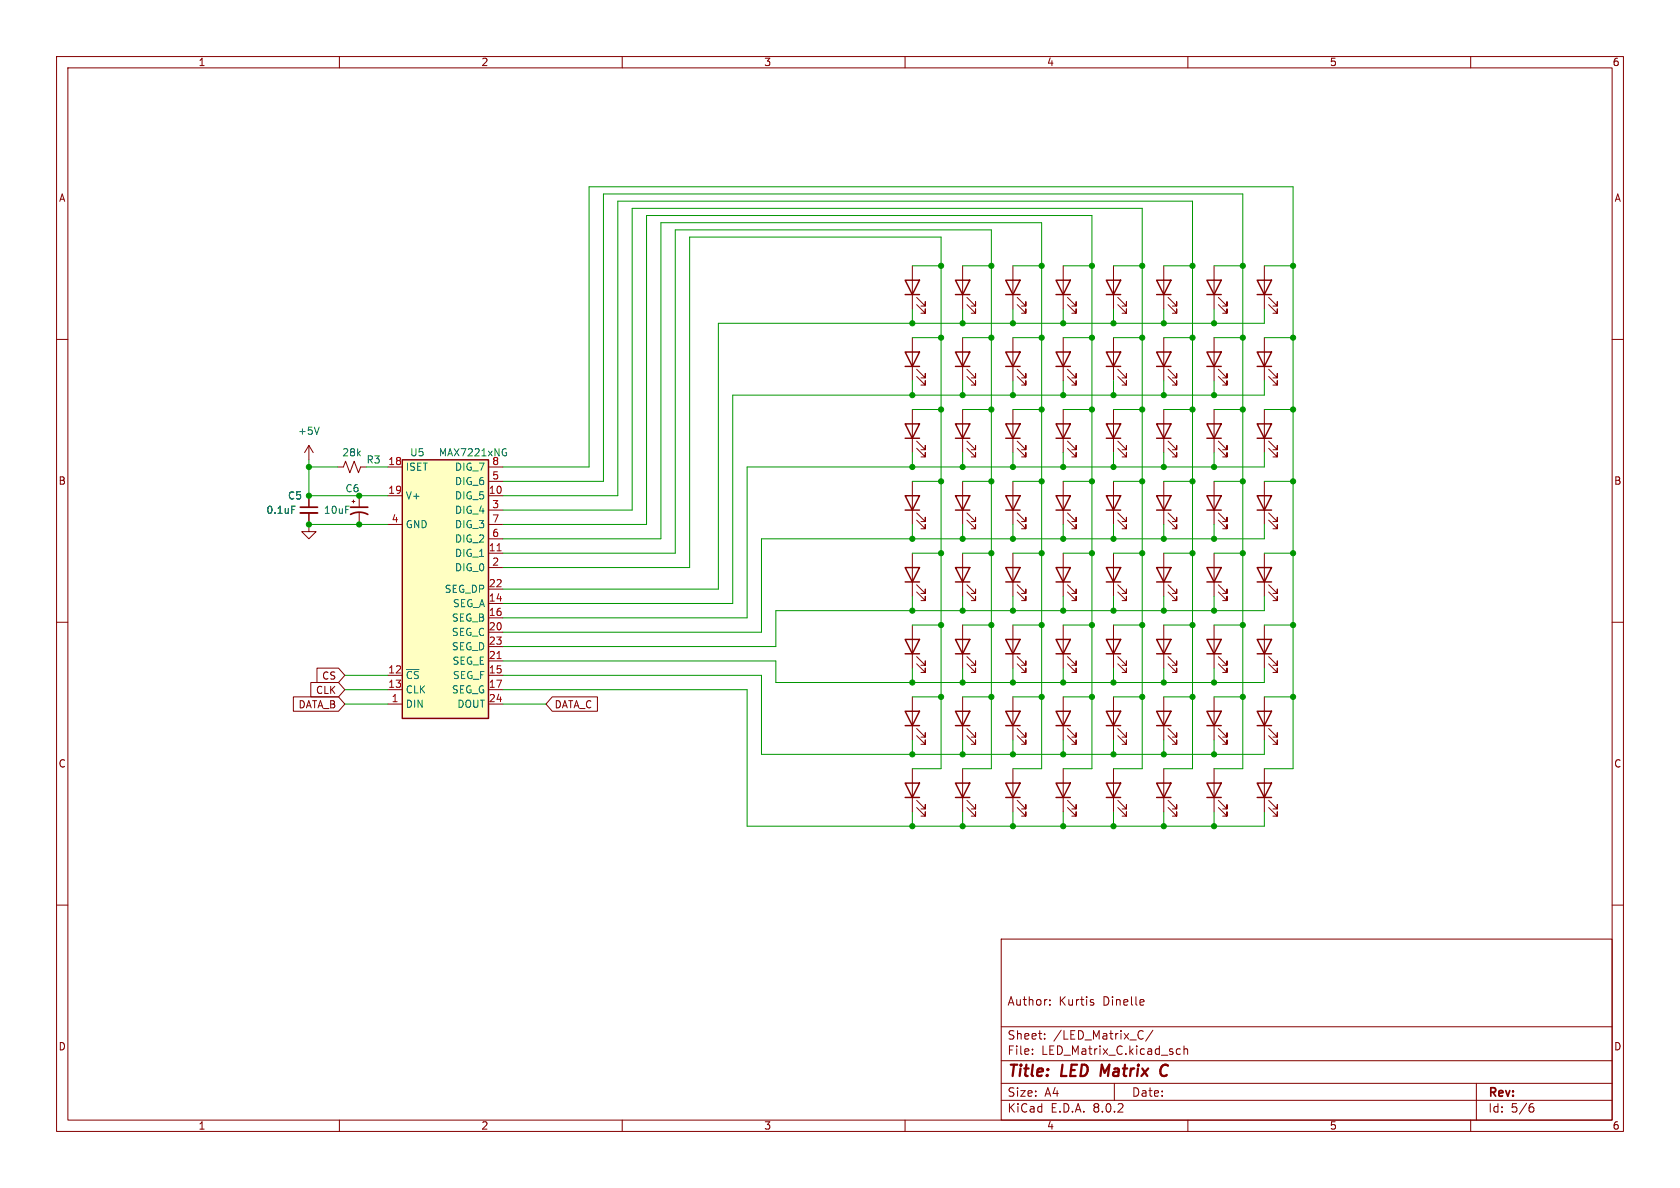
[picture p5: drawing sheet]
<svg xmlns="http://www.w3.org/2000/svg" width="297mm" height="210mm" viewBox="0 0 297 210" stroke-linecap="round" stroke-linejoin="round" font-family="sans-serif">
<g fill="none" stroke="#840000" stroke-width=".18">
<path d="M10 10h277v190h-277zM12 12h273v186h-273zM60 10v2M110 10v2M160 10v2M210 10v2M260 10v2M10 60h2M188 59.7v7.6M285 60h2M54.6 78.7l-.8 1.3M54.6 78.7v2.6"/>
<path d="M54.6 78.7l.8 1.3M170.2 72.4v7.6M170.9 79.2l1.6 1.6v-.8v.8h-.8M170.9 78l1.6 1.5v-.8v.8h-.8M179.1 72.4v7.6M179.8 79.2l1.6 1.6v-.8v.8h-.8M179.8 78l1.6 1.5v-.8v.8h-.8M188 72.4v7.6M188.7 79.2l1.5 1.6v-.8v.8h-.7M188.7 78l1.5 1.5v-.8v.8h-.7M188.7 66.5l1.5 1.6v-.8v.8h-.7M188.7 65.3l1.5 1.5v-.8v.8h-.7"/>
<path d="M196.8 72.4v7.6M197.6 79.2l1.5 1.6v-.8v.8h-.7M197.6 78l1.5 1.5v-.8v.8h-.7M205.7 72.4v7.6M206.5 79.2l1.5 1.6v-.8v.8h-.7M206.5 78l1.5 1.5v-.8v.8h-.7M214.6 72.4v7.6M215.4 79.2l1.5 1.6v-.8v.8h-.7M215.4 78l1.5 1.5v-.8v.8h-.7M223.5 72.4v7.6M224.3 79.2l1.5 1.6v-.8v.8h-.8M224.3 78l1.5 1.5v-.8v.8h-.8"/>
<path d="M59.7 82.6h1l.4-1.1 .7 2.1 .8-2.1 .8 2.1 .4-1h1M62.2 88.6h.5M62.5 88.4v.5M63.5 87.6v2.1M63.5 90.7v2M161.3 97.8v7.6M170.2 85.1v7.6M170.2 97.8v7.6M170.9 91.9l1.6 1.6v-.8v.8h-.8M170.9 90.7l1.6 1.5v-.8v.8h-.8M179.1 85.1v7.6M179.8 91.9l1.6 1.6v-.8v.8h-.8"/>
<path d="M179.8 90.7l1.6 1.5v-.8v.8h-.8M196.8 85.1v7.6M197.6 91.9l1.5 1.6v-.8v.8h-.7M197.6 90.7l1.5 1.5v-.8v.8h-.7M205.7 97.8v7.6M214.6 85.1v7.6M214.6 97.8v7.6M215.4 91.9l1.5 1.6v-.8v.8h-.7M215.4 90.7l1.5 1.5v-.8v.8h-.7M223.5 85.1v7.6M223.5 97.8v7.6M224.3 91.9l1.5 1.6v-.8v.8h-.8"/>
<path d="M224.3 90.7l1.5 1.5v-.8v.8h-.8M10 110h2M161.3 110.5v7.6M162.1 117.3l1.5 1.6v-.8v.8h-.8M162.1 116.1l1.5 1.5v-.8v.8h-.8M162.1 104.6l1.5 1.6v-.8v.8h-.8M162.1 103.4l1.5 1.5v-.8v.8h-.8M170.2 110.5v7.6M170.9 117.3l1.6 1.6v-.8v.8h-.8M170.9 116.1l1.6 1.5v-.8v.8h-.8M170.9 104.6l1.6 1.6v-.8v.8h-.8M170.9 103.4l1.6 1.5v-.8v.8h-.8"/>
<path d="M179.1 110.5v7.6M179.8 117.3l1.6 1.6v-.8v.8h-.8M179.8 116.1l1.6 1.5v-.8v.8h-.8M205.7 110.5v7.6M206.5 117.3l1.5 1.6v-.8v.8h-.7M206.5 116.1l1.5 1.5v-.8v.8h-.7M206.5 104.6l1.5 1.6v-.8v.8h-.7M206.5 103.4l1.5 1.5v-.8v.8h-.7M214.6 110.5v7.6M215.4 104.6l1.5 1.6v-.8v.8h-.7M215.4 103.4l1.5 1.5v-.8v.8h-.7M215.4 117.3l1.5 1.6v-.8v.8h-.7"/>
<path d="M215.4 116.1l1.5 1.5v-.8v.8h-.7M223.5 110.5v7.6M224.3 104.6l1.5 1.6v-.8v.8h-.8M224.3 103.4l1.5 1.5v-.8v.8h-.8M224.3 117.3l1.5 1.6v-.8v.8h-.8M224.3 116.1l1.5 1.5v-.8v.8h-.8M285 110h2M161.3 123.2v7.6M161.3 135.9v7.6M162.1 130l1.5 1.6v-.8v.8h-.8M162.1 128.8l1.5 1.5v-.8v.8h-.8M170.2 123.2v7.6"/>
<path d="M170.9 130l1.6 1.6v-.8v.8h-.8M170.9 128.8l1.6 1.5v-.8v.8h-.8M179.1 123.2v7.6M179.8 130l1.6 1.6v-.8v.8h-.8M179.8 128.8l1.6 1.5v-.8v.8h-.8M10 160h2M162.1 142.7l1.5 1.6v-.8v.8h-.8M162.1 141.5l1.5 1.5v-.8v.8h-.8M285 160h2M177 166h108v32h-108zM185.6 177.6v.1M185.6 176.8v.1"/>
<path d="M193 177.2l.3 .1 .1 .2-.2 .2h-.3M193 176.7l.3 .1M202 176.7l.2 .4-.7 .1M202.2 177.6l-.2 .1M60 198v2M110 198v2M160 198v2M177 194.5h108M177 191.5h108M177 187.5h108M177 181.5h108M182.5 186.3v.1"/>
<path d="M182.5 185.5v.1M184.7 183.6v.1M184.7 182.8v.1M197 191.5v3M201.7 182.2l.4 .1M202.1 183.6l-.4 .1M203.8 182.1l-1.3 2M208.1 186.3h.6M208.1 185.5h.6M209.3 185.5l.2-.1 .4 .1 .1 .9M209.3 184.9v1.5M210 198v2"/>
<path d="M260 198v2M261 191.5v6.5M270.6 195.7h.3l.3 .3-.1 .5-.5 .1M271 195.1l-.4 .1"/>
</g>
<path d="M194.8 188.2l-.3 2M206.5 188.4a.88 .88 0 0 0-1 0 .88 .88 0 0 0-.4 1 .69 .69 0 0 0 .3 .7 .69 .69 0 0 0 .9-.1" fill="none" stroke="#840000" stroke-width=".4"/>
<g fill="none" stroke="#840000" stroke-width=".25">
<path d="M168.9 74.9h2.5l-1.2 2.6zM168.9 77.5h2.5M177.8 74.9h2.5l-1.2 2.6zM177.8 77.5h2.5M186.7 74.9h2.5l-1.2 2.6zM186.7 62.2h2.5l-1.2 2.6zM186.7 77.5h2.5M186.7 64.8h2.5M195.6 74.9h2.5l-1.3 2.6zM195.6 77.5h2.5M204.5 74.9h2.5l-1.3 2.6zM204.5 77.5h2.5"/>
<path d="M213.4 74.9h2.5l-1.3 2.6zM213.4 77.5h2.5M222.2 74.9h2.6l-1.3 2.6zM222.2 77.5h2.6M168.9 87.6h2.5l-1.2 2.6zM168.9 90.2h2.5M177.8 87.6h2.5l-1.2 2.6zM177.8 90.2h2.5M195.6 87.6h2.5l-1.3 2.6zM195.6 90.2h2.5M213.4 87.6h2.5l-1.3 2.6zM213.4 90.2h2.5"/>
<path d="M222.2 87.6h2.6l-1.3 2.6zM222.2 90.2h2.6M160 113h2.6l-1.3 2.6zM160 100.3h2.6l-1.3 2.6zM160 115.6h2.6M160 102.9h2.6M168.9 113h2.5l-1.2 2.6zM168.9 100.3h2.5l-1.2 2.6zM168.9 115.6h2.5M168.9 102.9h2.5M177.8 113h2.5l-1.2 2.6zM177.8 115.6h2.5"/>
<path d="M204.5 113h2.5l-1.3 2.6zM204.5 100.3h2.5l-1.3 2.6zM204.5 115.6h2.5M204.5 102.9h2.5M213.4 100.3h2.5l-1.3 2.6zM213.4 113h2.5l-1.3 2.6zM213.4 115.6h2.5M213.4 102.9h2.5M222.2 100.3h2.6l-1.3 2.6zM222.2 113h2.6l-1.3 2.6zM222.2 115.6h2.6M222.2 102.9h2.6"/>
<path d="M160 125.7h2.6l-1.3 2.6zM160 138.4h2.6l-1.3 2.6zM160 128.3h2.6M168.9 125.7h2.5l-1.2 2.6zM168.9 128.3h2.5M177.8 125.7h2.5l-1.2 2.6zM177.8 128.3h2.5M160 141h2.6"/>
</g>
<path d="M56.4 75.5l-.4 1.3" fill="none" stroke="#006464" stroke-width=".18"/>
<path d="M62 90.9a3.2 3.2 0 0 1 3 0M62 89.7h3" fill="none" stroke="#840000" stroke-width=".3"/>
<path d="M71.1 81.3h15.3v45.7h-15.3z" fill="#ffffc2"/>
<g fill="none" stroke="#840000" stroke-width=".25">
<path d="M160 49.5h2.6l-1.3 2.6zM160 52.1h2.6M168.9 49.5h2.5l-1.2 2.6zM168.9 52.1h2.5M177.8 49.5h2.5l-1.2 2.6zM177.8 52.1h2.5M186.7 49.5h2.5l-1.2 2.6zM186.7 52.1h2.5M195.6 49.5h2.5l-1.3 2.6zM195.6 52.1h2.5M204.5 49.5h2.5l-1.3 2.6zM204.5 52.1h2.5"/>
<path d="M213.4 49.5h2.5l-1.3 2.6zM213.4 52.1h2.5M222.2 49.5h2.6l-1.3 2.6zM222.2 52.1h2.6M160 74.9h2.6l-1.3 2.6zM160 62.2h2.6l-1.3 2.6zM160 64.8h2.6M160 77.5h2.6M168.9 62.2h2.5l-1.2 2.6zM168.9 64.8h2.5M177.8 62.2h2.5l-1.2 2.6zM177.8 64.8h2.5"/>
<path d="M195.6 62.2h2.5l-1.3 2.6zM195.6 64.8h2.5M204.5 62.2h2.5l-1.3 2.6zM204.5 64.8h2.5M213.4 62.2h2.5l-1.3 2.6zM213.4 64.8h2.5M222.2 62.2h2.6l-1.3 2.6zM222.2 64.8h2.6M71.1 81.3h15.3v45.7h-15.3zM160 87.6h2.6l-1.3 2.6zM160 90.2h2.6M186.7 87.6h2.5l-1.2 2.6z"/>
<path d="M186.7 90.2h2.5M204.5 87.6h2.5l-1.3 2.6zM204.5 90.2h2.5M177.8 100.3h2.5l-1.2 2.6zM177.8 102.9h2.5M186.7 100.3h2.5l-1.2 2.6zM186.7 113h2.5l-1.2 2.6zM186.7 115.6h2.5M186.7 102.9h2.5M195.6 113h2.5l-1.3 2.6zM195.6 100.3h2.5l-1.3 2.6zM195.6 115.6h2.5"/>
<path d="M195.6 102.9h2.5M168.9 138.4h2.5l-1.2 2.6zM177.8 138.4h2.5l-1.2 2.6zM186.7 138.4h2.5l-1.2 2.6zM186.7 125.7h2.5l-1.2 2.6zM186.7 128.3h2.5M195.6 138.4h2.5l-1.3 2.6zM195.6 125.7h2.5l-1.3 2.6zM195.6 128.3h2.5M204.5 125.7h2.5l-1.3 2.6zM204.5 138.4h2.5l-1.3 2.6zM204.5 128.3h2.5"/>
<path d="M213.4 138.4h2.5l-1.3 2.6zM213.4 125.7h2.5l-1.3 2.6zM213.4 128.3h2.5M222.2 138.4h2.6l-1.3 2.6zM222.2 125.7h2.6l-1.3 2.6zM222.2 128.3h2.6M168.9 141h2.5M177.8 141h2.5M186.7 141h2.5M195.6 141h2.5M204.5 141h2.5M213.4 141h2.5"/>
<path d="M222.2 141h2.6"/>
</g>
<g fill="none" stroke="#840000" stroke-width=".18">
<path d="M161.3 47v7.6M161.3 59.7v7.6M162.1 53.8l1.5 1.6v-.8v.8h-.8M162.1 52.6l1.5 1.5v-.8v.8h-.8M170.2 47v7.6M170.2 59.7v7.6M170.9 53.8l1.6 1.6v-.8v.8h-.8M170.9 52.6l1.6 1.5v-.8v.8h-.8M179.1 47v7.6M179.1 59.7v7.6M179.8 53.8l1.6 1.6v-.8v.8h-.8M179.8 52.6l1.6 1.5v-.8v.8h-.8"/>
<path d="M188 47v7.6M188.7 53.8l1.5 1.6v-.8v.8h-.7M188.7 52.6l1.5 1.5v-.8v.8h-.7M196.8 47v7.6M196.8 59.7v7.6M197.6 53.8l1.5 1.6v-.8v.8h-.7M197.6 52.6l1.5 1.5v-.8v.8h-.7M205.7 47v7.6M205.7 59.7v7.6M206.5 53.8l1.5 1.6v-.8v.8h-.7M206.5 52.6l1.5 1.5v-.8v.8h-.7M214.6 47v7.6"/>
<path d="M214.6 59.7v7.6M215.4 53.8l1.5 1.6v-.8v.8h-.7M215.4 52.6l1.5 1.5v-.8v.8h-.7M223.5 47v7.6M223.5 59.7v7.6M224.3 53.8l1.5 1.6v-.8v.8h-.8M224.3 52.6l1.5 1.5v-.8v.8h-.8M161.3 72.4v7.6M162.1 79.2l1.5 1.6v-.8v.8h-.8M162.1 78l1.5 1.5v-.8v.8h-.8M162.1 66.5l1.5 1.6v-.8v.8h-.8M162.1 65.3l1.5 1.5v-.8v.8h-.8"/>
<path d="M170.9 66.5l1.6 1.6v-.8v.8h-.8M170.9 65.3l1.6 1.5v-.8v.8h-.8M179.8 66.5l1.6 1.6v-.8v.8h-.8M179.8 65.3l1.6 1.5v-.8v.8h-.8M197.6 66.5l1.5 1.6v-.8v.8h-.7M197.6 65.3l1.5 1.5v-.8v.8h-.7M206.5 66.5l1.5 1.6v-.8v.8h-.7M206.5 65.3l1.5 1.5v-.8v.8h-.7M215.4 66.5l1.5 1.6v-.8v.8h-.7M215.4 65.3l1.5 1.5v-.8v.8h-.7M224.3 66.5l1.5 1.6v-.8v.8h-.8M224.3 65.3l1.5 1.5v-.8v.8h-.8"/>
<path d="M54.6 90.7v3.3h1.3l-1.3 1.3-1.3-1.3h1.3M54.6 87.6v2.1M68.6 87.6h2.5M68.6 82.6h2.5M68.6 92.7h2.5M86.4 87.6h2.5M86.4 97.8h2.5M86.4 82.6h2.5M86.4 90.2h2.5M86.4 92.7h2.5M86.4 85.1h2.5M86.4 95.3h2.5"/>
<path d="M161.3 85.1v7.6M162.1 91.9l1.5 1.6v-.8v.8h-.8M162.1 90.7l1.5 1.5v-.8v.8h-.8M179.1 97.8v7.6M188 85.1v7.6M188 97.8v7.6M188.7 91.9l1.5 1.6v-.8v.8h-.7M188.7 90.7l1.5 1.5v-.8v.8h-.7M196.8 97.8v7.6M205.7 85.1v7.6M206.5 91.9l1.5 1.6v-.8v.8h-.7M206.5 90.7l1.5 1.5v-.8v.8h-.7"/>
<path d="M56 118.1h3.8l1.2 1.3-1.2 1.3h-3.8zM68.6 119.4h2.5M86.4 119.4h2.5M86.4 106.7h2.5M86.4 109.2h2.5M86.4 100.3h2.5M86.4 111.8h2.5M86.4 116.8h2.5M86.4 104.1h2.5M86.4 114.3h2.5M179.8 104.6l1.6 1.6v-.8v.8h-.8M179.8 103.4l1.6 1.5v-.8v.8h-.8"/>
<path d="M188 110.5v7.6M188.7 104.6l1.5 1.6v-.8v.8h-.7M188.7 103.4l1.5 1.5v-.8v.8h-.7M188.7 117.3l1.5 1.6v-.8v.8h-.7M188.7 116.1l1.5 1.5v-.8v.8h-.7M196.8 110.5v7.6M197.6 117.3l1.5 1.6v-.8v.8h-.7M197.6 116.1l1.5 1.5v-.8v.8h-.7M197.6 104.6l1.5 1.6v-.8v.8h-.7M197.6 103.4l1.5 1.5v-.8v.8h-.7M51.9 123.2h7.9l1.2 1.3-1.2 1.2h-7.9zM54.9 120.6h4.9l1.2 1.3-1.2 1.3h-4.9z"/>
<path d="M68.6 124.5h2.5M68.6 121.9h2.5M86.4 124.5h2.5M86.4 121.9h2.5M97.6 123.2h8v2.5h-8l-1.1-1.2zM170.2 135.9v7.6M179.1 135.9v7.6M188 123.2v7.6M188 135.9v7.6M188.7 130l1.5 1.6v-.8v.8h-.7M188.7 128.8l1.5 1.5v-.8v.8h-.7M196.8 123.2v7.6"/>
<path d="M196.8 135.9v7.6M197.6 130l1.5 1.6v-.8v.8h-.7M197.6 128.8l1.5 1.5v-.8v.8h-.7M205.7 123.2v7.6M205.7 135.9v7.6M206.5 130l1.5 1.6v-.8v.8h-.7M206.5 128.8l1.5 1.5v-.8v.8h-.7M214.6 123.2v7.6M214.6 135.9v7.6M215.4 130l1.5 1.6v-.8v.8h-.7M215.4 128.8l1.5 1.5v-.8v.8h-.7M223.5 123.2v7.6"/>
<path d="M223.5 135.9v7.6M224.3 130l1.5 1.6v-.8v.8h-.8M224.3 128.8l1.5 1.5v-.8v.8h-.8M170.9 142.7l1.6 1.6v-.8v.8h-.8M170.9 141.5l1.6 1.5v-.8v.8h-.8M179.8 142.7l1.6 1.6v-.8v.8h-.8M179.8 141.5l1.6 1.5v-.8v.8h-.8M188.7 142.7l1.5 1.6v-.8v.8h-.7M188.7 141.5l1.5 1.5v-.8v.8h-.7M197.6 142.7l1.5 1.6v-.8v.8h-.7M197.6 141.5l1.5 1.5v-.8v.8h-.7M206.5 142.7l1.5 1.6v-.8v.8h-.7"/>
<path d="M206.5 141.5l1.5 1.5v-.8v.8h-.7M215.4 142.7l1.5 1.6v-.8v.8h-.7M215.4 141.5l1.5 1.5v-.8v.8h-.7M224.3 142.7l1.5 1.6v-.8v.8h-.8M224.3 141.5l1.5 1.5v-.8v.8h-.8"/>
</g>
<path d="M87.9 97.4h.7M87.9 116.4h.7" fill="none" stroke="#a90000" stroke-width=".18"/>
<path d="M89.2 79.3l.3 .1M51.6 89.5h.6M89.3 80h.3v.5l-.4 .1" fill="none" stroke="#006464" stroke-width=".18"/>
<path d="M53.1 90.7h3" fill="none" stroke="#840000" stroke-width=".33"/>
<path d="M53.1 89.7h3" fill="none" stroke="#840000" stroke-width=".3"/>
<g fill="none" stroke="#009600" stroke-width=".18">
<path d="M161.3 59.7h5.1M161.3 47h5.1M161.3 54.6v2.6M170.2 59.7h5.1M170.2 47h5.1M170.2 54.6v2.6M179.1 59.7h5M179.1 47h5M179.1 54.6v2.6M188 59.7h5M188 47h5M188 54.6v2.6"/>
<path d="M196.8 59.7h5.1M196.8 47h5.1M196.8 54.6v2.6M205.7 54.6v2.6M205.7 59.7h5.1M205.7 47h5.1M214.6 59.7h5.1M214.6 47h5.1M214.6 54.6v2.6M223.5 54.6v2.6h-96.5v46.9h-38.1M223.5 59.7h5.1M223.5 47h5.1"/>
<path d="M161.3 72.4h5.1M161.3 67.3v2.6M170.2 72.4h5.1M170.2 67.3v2.6M179.1 72.4h5M179.1 67.3v2.6M188 72.4h5M188 67.3v2.6M196.8 72.4h5.1M196.8 67.3v2.6M205.7 67.3v2.6M205.7 72.4h5.1"/>
<path d="M214.6 72.4h5.1M214.6 67.3v2.6M223.5 67.3v2.6h-94v36.8h-40.6M223.5 72.4h5.1M54.6 82.6h5.1M54.6 81.3v6.3h14M54.6 92.7h14M64.8 82.6h3.8M88.9 92.7h25.4v-54.6h78.7v97.8h-5M88.9 82.6h15.2v-49.6h124.5v102.9h-5.1M88.9 87.6h20.3v-52h101.6v100.3h-5.1M88.9 85.1h17.8v-50.8h113v101.6h-5.1"/>
<path d="M88.9 90.2h22.9v-53.4h90.1v99.1h-5.1M88.9 95.3h27.9v-55.9h67.3v96.5h-5M88.9 97.8h30.5v-57.2h55.9v95.3h-5.1M161.3 85.1h5.1M161.3 97.8h5.1M161.3 80v2.6M161.3 92.7v2.6M170.2 85.1h5.1M170.2 97.8h5.1M170.2 80v2.6M170.2 92.7v2.6M179.1 85.1h5"/>
<path d="M179.1 97.8h5M179.1 80v2.6M179.1 92.7v2.6M188 85.1h5M188 97.8h5M188 80v2.6M188 92.7v2.6M196.8 80v2.6M196.8 92.7v2.6M196.8 85.1h5.1M196.8 97.8h5.1M205.7 80v2.6"/>
<path d="M205.7 92.7v2.6M205.7 85.1h5.1M205.7 97.8h5.1M214.6 80v2.6M214.6 92.7v2.6M214.6 85.1h5.1M214.6 97.8h5.1M223.5 80v2.6h-91.4v26.6h-43.2M223.5 92.7v2.6h-88.9v16.5h-45.7M223.5 85.1h5.1M223.5 97.8h5.1M61 119.4h7.6"/>
<path d="M88.9 100.3h33v-58.4h44.5v94h-5.1M88.9 116.8h48.3v3.9h86.3v-2.6M88.9 119.4h45.7v14h88.9v-2.6M161.3 105.4v2.6M161.3 118.1v2.6M161.3 110.5h5.1M170.2 105.4v2.6M170.2 118.1v2.6M170.2 110.5h5.1M179.1 105.4v2.6M179.1 118.1v2.6M179.1 110.5h5"/>
<path d="M188 105.4v2.6M188 118.1v2.6M188 110.5h5M196.8 105.4v2.6M196.8 118.1v2.6M196.8 110.5h5.1M205.7 105.4v2.6M205.7 118.1v2.6M205.7 110.5h5.1M214.6 105.4v2.6M214.6 118.1v2.6M214.6 110.5h5.1"/>
<path d="M223.5 105.4v2.6h-86.3v6.3h-48.3M223.5 110.5h5.1M61 121.9h7.6M61 124.5h7.6M88.9 121.9h43.2v24.2h91.4v-2.6M88.9 124.5h7.6M161.3 130.8v2.6M161.3 123.2h5.1M170.2 130.8v2.6M170.2 123.2h5.1M179.1 130.8v2.6M179.1 123.2h5"/>
<path d="M188 130.8v2.6M188 123.2h5M196.8 130.8v2.6M196.8 123.2h5.1M205.7 130.8v2.6M205.7 123.2h5.1M214.6 130.8v2.6M214.6 123.2h5.1M223.5 123.2h5.1M161.3 143.5v2.6M170.2 143.5v2.6M179.1 143.5v2.6"/>
<path d="M188 143.5v2.6M196.8 143.5v2.6M205.7 143.5v2.6M214.6 143.5v2.6"/>
</g>
<g fill="#009600" stroke="#009600" stroke-width=".18">
<circle cx="196.8" cy="133.4" r=".46"/>
<circle cx="214.6" cy="146.1" r=".46"/>
<circle cx="205.7" cy="133.4" r=".46"/>
<circle cx="210.8" cy="123.2" r=".46"/>
<circle cx="228.6" cy="123.2" r=".46"/>
<circle cx="205.7" cy="146.1" r=".46"/>
<circle cx="219.7" cy="123.2" r=".46"/>
<circle cx="214.6" cy="133.4" r=".46"/>
<circle cx="196.8" cy="120.7" r=".46"/>
<circle cx="196.8" cy="146.1" r=".46"/>
<circle cx="188" cy="146.1" r=".46"/>
<circle cx="188" cy="120.7" r=".46"/>
<circle cx="184.1" cy="123.2" r=".46"/>
<circle cx="188" cy="133.4" r=".46"/>
<circle cx="179.1" cy="146.1" r=".46"/>
<circle cx="175.3" cy="123.2" r=".46"/>
<circle cx="219.7" cy="110.5" r=".46"/>
<circle cx="210.8" cy="110.5" r=".46"/>
<circle cx="205.7" cy="108" r=".46"/>
<circle cx="214.6" cy="108" r=".46"/>
<circle cx="228.6" cy="110.5" r=".46"/>
<circle cx="214.6" cy="120.7" r=".46"/>
<circle cx="205.7" cy="120.7" r=".46"/>
<circle cx="170.2" cy="146.1" r=".46"/>
<circle cx="161.3" cy="146.1" r=".46"/>
<circle cx="170.2" cy="133.4" r=".46"/>
<circle cx="170.2" cy="108" r=".46"/>
<circle cx="196.8" cy="108" r=".46"/>
<circle cx="188" cy="108" r=".46"/>
<circle cx="184.1" cy="110.5" r=".46"/>
<circle cx="193" cy="110.5" r=".46"/>
<circle cx="193" cy="123.2" r=".46"/>
<circle cx="201.9" cy="123.2" r=".46"/>
<circle cx="201.9" cy="110.5" r=".46"/>
<circle cx="184.1" cy="97.8" r=".46"/>
<circle cx="175.3" cy="97.8" r=".46"/>
<circle cx="184.1" cy="85.1" r=".46"/>
<circle cx="188" cy="95.3" r=".46"/>
<circle cx="188" cy="82.6" r=".46"/>
<circle cx="179.1" cy="57.2" r=".46"/>
<circle cx="188" cy="57.2" r=".46"/>
<circle cx="175.3" cy="59.7" r=".46"/>
<circle cx="161.3" cy="57.2" r=".46"/>
<circle cx="161.3" cy="69.9" r=".46"/>
<circle cx="166.4" cy="59.7" r=".46"/>
<circle cx="179.1" cy="133.4" r=".46"/>
<circle cx="175.3" cy="110.5" r=".46"/>
<circle cx="179.1" cy="120.7" r=".46"/>
<circle cx="166.4" cy="110.5" r=".46"/>
<circle cx="179.1" cy="108" r=".46"/>
<circle cx="170.2" cy="82.6" r=".46"/>
<circle cx="166.4" cy="85.1" r=".46"/>
<circle cx="170.2" cy="95.3" r=".46"/>
<circle cx="161.3" cy="82.6" r=".46"/>
<circle cx="166.4" cy="97.8" r=".46"/>
<circle cx="170.2" cy="120.7" r=".46"/>
<circle cx="166.4" cy="123.2" r=".46"/>
<circle cx="161.3" cy="133.4" r=".46"/>
<circle cx="179.1" cy="69.9" r=".46"/>
<circle cx="188" cy="69.9" r=".46"/>
<circle cx="170.2" cy="69.9" r=".46"/>
<circle cx="175.3" cy="72.4" r=".46"/>
<circle cx="184.1" cy="47" r=".46"/>
<circle cx="184.1" cy="59.7" r=".46"/>
<circle cx="196.8" cy="69.9" r=".46"/>
<circle cx="196.8" cy="57.2" r=".46"/>
<circle cx="161.3" cy="120.7" r=".46"/>
<circle cx="161.3" cy="108" r=".46"/>
<circle cx="161.3" cy="95.3" r=".46"/>
<circle cx="179.1" cy="95.3" r=".46"/>
<circle cx="193" cy="72.4" r=".46"/>
<circle cx="193" cy="85.1" r=".46"/>
<circle cx="196.8" cy="82.6" r=".46"/>
<circle cx="179.1" cy="82.6" r=".46"/>
<circle cx="184.1" cy="72.4" r=".46"/>
<circle cx="193" cy="97.8" r=".46"/>
<circle cx="196.8" cy="95.3" r=".46"/>
<circle cx="175.3" cy="85.1" r=".46"/>
<circle cx="63.5" cy="87.6" r=".46"/>
<circle cx="54.6" cy="92.7" r=".46"/>
<circle cx="63.5" cy="92.7" r=".46"/>
<circle cx="54.6" cy="82.6" r=".46"/>
<circle cx="54.6" cy="87.6" r=".46"/>
<circle cx="201.9" cy="85.1" r=".46"/>
<circle cx="205.7" cy="82.6" r=".46"/>
<circle cx="201.9" cy="72.4" r=".46"/>
<circle cx="228.6" cy="85.1" r=".46"/>
<circle cx="228.6" cy="97.8" r=".46"/>
<circle cx="210.8" cy="85.1" r=".46"/>
<circle cx="210.8" cy="72.4" r=".46"/>
<circle cx="214.6" cy="82.6" r=".46"/>
<circle cx="214.6" cy="95.3" r=".46"/>
<circle cx="219.7" cy="97.8" r=".46"/>
<circle cx="210.8" cy="97.8" r=".46"/>
<circle cx="205.7" cy="95.3" r=".46"/>
<circle cx="201.9" cy="97.8" r=".46"/>
<circle cx="219.7" cy="72.4" r=".46"/>
<circle cx="219.7" cy="85.1" r=".46"/>
<circle cx="193" cy="47" r=".46"/>
<circle cx="193" cy="59.7" r=".46"/>
<circle cx="228.6" cy="72.4" r=".46"/>
<circle cx="228.6" cy="59.7" r=".46"/>
<circle cx="205.7" cy="57.2" r=".46"/>
<circle cx="205.7" cy="69.9" r=".46"/>
<circle cx="214.6" cy="69.9" r=".46"/>
<circle cx="219.7" cy="59.7" r=".46"/>
<circle cx="201.9" cy="59.7" r=".46"/>
<circle cx="166.4" cy="72.4" r=".46"/>
<circle cx="170.2" cy="57.2" r=".46"/>
<circle cx="210.8" cy="47" r=".46"/>
<circle cx="210.8" cy="59.7" r=".46"/>
<circle cx="214.6" cy="57.2" r=".46"/>
<circle cx="228.6" cy="47" r=".46"/>
<circle cx="201.9" cy="47" r=".46"/>
<circle cx="219.7" cy="47" r=".46"/>
<circle cx="166.4" cy="47" r=".46"/>
<circle cx="175.3" cy="47" r=".46"/>
</g>
<g font-size="2.8" fill="#840000">
<text x="178" y="190.9">Title:</text>
<text x="187.7" y="190.9">LED</text>
<text x="195.4" y="190.9">Matrix</text>
</g>
<g font-size="2.1" fill="#840000">
<text x="178" y="178">Author:</text>
<text x="187.2" y="178">Kurtis</text>
<text x="195" y="178">Dinelle</text>
<text x="178" y="184">Sheet:</text>
<text x="186.2" y="184">/LED_Matrix_C/</text>
<text x="178" y="186.7">File:</text>
<text x="184.1" y="186.7">LED_Matrix_C.kicad_sch</text>
<text x="178" y="196.9">KiCad</text>
<text x="178" y="194.1">Size:</text>
<text x="184.7" y="194.1">A4</text>
<text x="185.7" y="196.9">E.D.A.</text>
<text x="193.3" y="196.9">8.0.2</text>
<text x="200" y="194.1">Date:</text>
<text x="263" y="194.3">Rev:</text>
<text x="263" y="196.9">Id:</text>
<text x="267.1" y="196.9">5/6</text>
</g>
<g font-size="1.8" fill="#840000">
<text x="35" y="11.9">1</text>
<text x="85" y="11.9">2</text>
<text x="135" y="11.9">3</text>
<text x="185" y="11.9">4</text>
<text x="235" y="11.9">5</text>
<text x="285" y="11.9">6</text>
<text x="10.3" y="35.9">A</text>
<text x="285.3" y="35.9">A</text>
<text x="10.3" y="85.9">B</text>
<text x="285.3" y="85.9">B</text>
<text x="52.7" y="125.4">DATA_B</text>
<text x="55.8" y="122.9">CLK</text>
<text x="56.8" y="120.3">CS</text>
<text x="97.9" y="125.4">DATA_C</text>
<text x="10.3" y="135.9">C</text>
<text x="285.3" y="135.9">C</text>
<text x="10.3" y="185.9">D</text>
<text x="285.3" y="185.9">D</text>
<text x="35" y="199.9">1</text>
<text x="85" y="199.9">2</text>
<text x="135" y="199.9">3</text>
<text x="185" y="199.9">4</text>
<text x="235" y="199.9">5</text>
<text x="285" y="199.9">6</text>
</g>
<g font-size="1.8" fill="#006464">
<text x="52.6" y="77.1">+5V</text>
<text x="60.4" y="80.9">28k</text>
<text x="64.7" y="82.1">R3</text>
<text x="71.6" y="83.4">ISET</text>
<text x="72.4" y="80.9">U5</text>
<text x="77.5" y="80.9">MAX7221xNG</text>
<text x="80.3" y="83.4">DIG_7</text>
<text x="50.8" y="88.5">C5</text>
<text x="61" y="87.2">C6</text>
<text x="71.6" y="88.5">V+</text>
<text x="80.3" y="88.5">DIG_5</text>
<text x="80.3" y="86">DIG_6</text>
<text x="47" y="91">0.1uF</text>
<text x="57.2" y="91">10uF</text>
<text x="71.6" y="93.6">GND</text>
<text x="80.3" y="91">DIG_4</text>
<text x="80.3" y="93.6">DIG_3</text>
<text x="80.3" y="98.7">DIG_1</text>
<text x="80.3" y="101.2">DIG_0</text>
<text x="80.3" y="96.1">DIG_2</text>
<text x="78.5" y="105">SEG_DP</text>
<text x="80" y="107.5">SEG_A</text>
<text x="79.8" y="110.1">SEG_B</text>
<text x="79.8" y="112.6">SEG_C</text>
<text x="79.8" y="115.2">SEG_D</text>
<text x="79.9" y="117.7">SEG_E</text>
<text x="71.6" y="125.3">DIN</text>
<text x="71.6" y="120.2">~{CS}</text>
<text x="71.6" y="122.8">CLK</text>
<text x="79.8" y="122.8">SEG_G</text>
<text x="80" y="120.2">SEG_F</text>
<text x="80.8" y="125.3">DOUT</text>
</g>
<g font-size="1.8" fill="#a90000">
<text x="68.5" y="82.3">18</text>
<text x="86.9" y="82.3">8</text>
<text x="68.5" y="87.4">19</text>
<text x="86.3" y="87.4">10</text>
<text x="86.9" y="89.9">3</text>
<text x="86.9" y="84.8">5</text>
<text x="69.1" y="92.5">4</text>
<text x="86.9" y="95">6</text>
<text x="86.9" y="92.5">7</text>
<text x="86.3" y="97.5">11</text>
<text x="86.9" y="100.1">2</text>
<text x="86.3" y="106.4">14</text>
<text x="86.3" y="103.9">22</text>
<text x="86.3" y="109">16</text>
<text x="86.3" y="111.5">20</text>
<text x="68.5" y="119.1">12</text>
<text x="86.3" y="119.1">15</text>
<text x="86.3" y="116.6">21</text>
<text x="86.3" y="114">23</text>
<text x="68.5" y="121.7">13</text>
<text x="69.1" y="124.2">1</text>
<text x="86.3" y="121.7">17</text>
<text x="86.3" y="124.2">24</text>
</g>
</svg>
